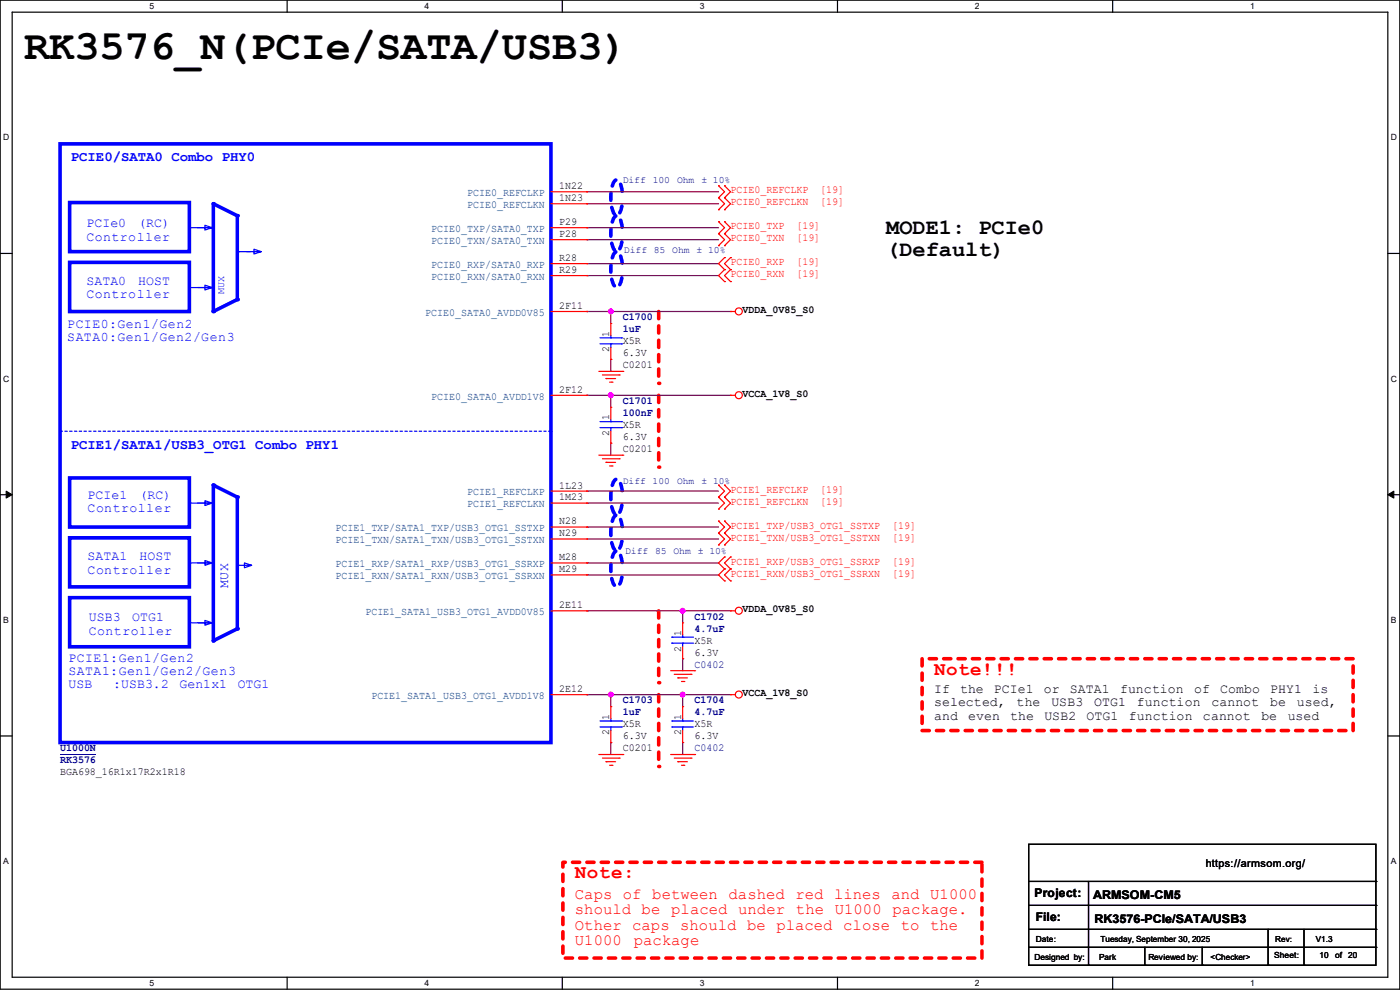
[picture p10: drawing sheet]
<svg xmlns="http://www.w3.org/2000/svg" width="297mm" height="210mm" viewBox="0 0 297 210" stroke-linecap="round" stroke-linejoin="round" font-family="sans-serif">
<path d="M0 0h297v209.8h-297zM2.6 2.6h291.8v204.7h-291.8z" fill="none" stroke="#000" stroke-width=".25"/>
<g fill="#fff">
<path d="M31.7 .3h1v2h-1z"/>
<path d="M31.7 207.6h1v1.9h-1z"/>
</g>
<path d="M60.9 0v2.6M60.9 207.3v2.5" fill="none" stroke="#000" stroke-width=".25"/>
<g fill="#fff">
<path d="M90.1 .3h1v2h-1z"/>
<path d="M90.1 207.6h1v1.9h-1z"/>
</g>
<path d="M119.3 0v2.6M119.3 207.3v2.5" fill="none" stroke="#000" stroke-width=".25"/>
<g fill="#fff">
<path d="M148.5 .3h.9v2h-.9z"/>
<path d="M148.5 207.6h.9v1.9h-.9z"/>
</g>
<path d="M177.7 0v2.6M177.7 207.3v2.5" fill="none" stroke="#000" stroke-width=".25"/>
<g fill="#fff">
<path d="M206.8 .3h1v2h-1z"/>
<path d="M206.8 207.6h1v1.9h-1z"/>
</g>
<path d="M236.1 0v2.6M236.1 207.3v2.5" fill="none" stroke="#000" stroke-width=".25"/>
<g fill="#fff">
<path d="M265.2 .3h1v2h-1z"/>
<path d="M265.2 207.6h1v1.9h-1z"/>
<path d="M.7 28.2h1.2v1.9h-1.2z"/>
<path d="M295.1 28.2h1.2v1.9h-1.2z"/>
<path d="M.7 79.3h1.2v2h-1.2z"/>
<path d="M295.1 79.3h1.2v2h-1.2z"/>
</g>
<path d="M0 53.8h2.6M294.4 53.8h2.6" fill="none" stroke="#000" stroke-width=".25"/>
<g fill="#fff">
<path d="M.7 130.5h1.2v2h-1.2z"/>
<path d="M295.1 130.5h1.1v2h-1.1z"/>
</g>
<path d="M0 104.9h2.6M294.4 104.9h2.6" fill="none" stroke="#000" stroke-width=".25"/>
<path d="M1.3 104.2l1.3 .7-1.3 .8zM294.4 104.9l1.3-.7v1.5z" fill="#000" stroke="#000" stroke-width=".21"/>
<g fill="#fff">
<path d="M.7 181.7h1.2v2h-1.2z"/>
<path d="M295.1 181.7h1.1v2h-1.1z"/>
</g>
<path d="M0 156.1h2.6M294.4 156.1h2.6" fill="none" stroke="#000" stroke-width=".25"/>
<path d="M139.7 66.1v15.2" fill="none" stroke="#f00" stroke-width=".76" stroke-dasharray="1.5 1.5"/>
<circle cx="139.7" cy="81.3" r=".38" fill="#f00" stroke-dasharray="1.5 1.5"/>
<path d="M139.7 83.9v15.2" fill="none" stroke="#f00" stroke-width=".76" stroke-dasharray="1.5 1.5"/>
<circle cx="139.7" cy="99.1" r=".38" fill="#f00" stroke-dasharray="1.5 1.5"/>
<path d="M139.7 129.6v15.2" fill="none" stroke="#f00" stroke-width=".76" stroke-dasharray="1.5 1.5"/>
<circle cx="139.7" cy="144.8" r=".38" fill="#f00" stroke-dasharray="1.5 1.5"/>
<path d="M139.7 147.4v15.2" fill="none" stroke="#f00" stroke-width=".76" stroke-dasharray="1.5 1.5"/>
<circle cx="139.7" cy="162.6" r=".38" fill="#f00" stroke-dasharray="1.5 1.5"/>
<path d="M195.6 139.7h91.5v15.3h-91.5zM119.4 182.9h88.9v20.3h-88.9z" fill="none" stroke="#f00" stroke-width=".76" stroke-dasharray="1.5 1.5"/>
<path d="M132 40.6l-.1-.7a2.1 2.1 0 0 0-1.1-1.8 1.6 1.6 0 0 0-.9 1.5 8.9 8.9 0 0 0 .4 5.7l.5 .4a1.53 1.53 0 0 0 1-1.3l.2-1.5M132 48.2l-.1-.7a2.1 2.1 0 0 0-1.1-1.7 1.6 1.6 0 0 0-.9 1.4 8.9 8.9 0 0 0 .4 5.8l.5 .3a1.53 1.53 0 0 0 1-1.3l.2-1.5M132 55.8l-.1-.7a2.1 2.1 0 0 0-1.1-1.7 1.6 1.6 0 0 0-.9 1.4 8.9 8.9 0 0 0 .4 5.8l.5 .4a1.53 1.53 0 0 0 1-1.4l.2-1.5M132 111.7l-.1-.7a2.1 2.1 0 0 0-1.1-1.7 1.6 1.6 0 0 0-.9 1.4 8.9 8.9 0 0 0 .4 5.8l.5 .3a1.53 1.53 0 0 0 1-1.3l.2-1.5M132 119.3l-.1-.7a2.1 2.1 0 0 0-1.1-1.7 1.6 1.6 0 0 0-.9 1.4 8.9 8.9 0 0 0 .4 5.8l.5 .4a1.53 1.53 0 0 0 1-1.4l.2-1.5M132 104.1l-.1-.7a2.1 2.1 0 0 0-1.1-1.8 1.6 1.6 0 0 0-.9 1.5 8.9 8.9 0 0 0 .4 5.7l.5 .4a1.53 1.53 0 0 0 1-1.3l.2-1.5" fill="none" stroke="#00f" stroke-width=".76" stroke-dasharray="1.5 1.5"/>
<g fill="none" stroke="#800040" stroke-width=".25">
<path d="M124.5 40.7h.1M124.5 43.2h.1M124.5 48.3h.1M124.5 50.8h.1M124.5 55.9h.1M124.5 58.5h.1M124.5 40.7h27.9M124.5 43.2h27.9M124.5 48.3h27.9M124.5 50.8h27.9M124.5 55.9h27.9M124.5 58.5h27.9"/>
<path d="M124.5 66.1h.1M124.5 66.1h30.5M129.6 66.1h.1M129.6 76.2h.1M129.6 66.1v2.5M129.6 76.2v2.6M124.5 83.9h.1M124.5 83.9h30.5M129.6 83.9h.1M129.6 94h.1M129.6 83.9v2.5M129.6 94v2.6"/>
<path d="M124.5 111.8h.1M124.5 114.3h.1M124.5 119.4h.1M124.5 104.2h.1M124.5 106.7h.1M124.5 111.8h27.9M124.5 114.3h27.9M124.5 119.4h27.9M124.5 104.2h27.9M124.5 106.7h27.9M124.5 122h.1M124.5 129.6h.1"/>
<path d="M124.5 122h27.9M124.5 129.6h30.5M144.8 129.6h.1M144.8 139.7h.1M144.8 129.6v2.5M144.8 139.7v2.6M124.5 147.4h.1M124.5 147.4h30.5M129.6 147.4h.1M129.6 157.5h.1M129.6 147.4v2.5M129.6 157.5v2.6"/>
<path d="M144.8 147.4h.1M144.8 157.5h.1M144.8 147.4v2.5M144.8 157.5v2.6"/>
</g>
<g fill="#f0f" stroke="#f0f" stroke-width=".25">
<circle cx="129.6" cy="147.3" r=".49"/>
<circle cx="129.6" cy="66.1" r=".49"/>
<circle cx="129.6" cy="83.8" r=".49"/>
<circle cx="144.8" cy="129.6" r=".49"/>
<circle cx="144.8" cy="147.3" r=".49"/>
</g>
<g fill="none" stroke="#f00" stroke-width=".25">
<path d="M152.4 39.4h.1M152.4 39.4l1.3 1.3-1.3 1.3M153.7 39.4h.1M153.7 39.4l1.3 1.3-1.3 1.3M152.4 42h.1M152.4 44.5h.1M152.4 49.6h.1M152.4 47h.1M152.4 52.1h.1M152.4 42l1.3 1.2-1.3 1.3M152.4 47l1.3 1.3-1.3 1.3M152.4 49.6l1.3 1.2-1.3 1.3"/>
<path d="M153.7 42h.1M153.7 44.5h.1M153.7 49.6h.1M153.7 47h.1M153.7 52.1h.1M153.7 54.7h.1M153.7 57.2h.1M153.7 59.7h.1M153.7 42l1.3 1.2-1.3 1.3M153.7 47l1.3 1.3-1.3 1.3M153.7 49.6l1.3 1.2-1.3 1.3M153.7 54.7l-1.3 1.2 1.3 1.3"/>
<path d="M153.7 57.2l-1.3 1.3 1.3 1.2M155 57.2h.1M155 54.7h.1M155 59.7h.1M155 54.7l-1.3 1.2 1.3 1.3M155 57.2l-1.3 1.3 1.3 1.2M127 78.8h5.1M127.8 79.5h3.6M131.4 79.5h.1M132.1 78.8h.1M155 66.1h.1M155 66.1h1"/>
<path d="M127 96.6h5.1M127.8 97.3h3.6M128.6 80.3h.1M128.6 98.1h.1M128.6 80.3h2M128.6 98.1h2M129.3 81.1h.5M129.3 98.8h.5M129.8 81.1h.1M129.8 98.8h.1M131.4 97.3h.1M132.1 96.6h.1"/>
<path d="M155 83.9h.1M155 83.9h1M152.4 110.5h.1M152.4 113.1h.1M152.4 115.6h.1M152.4 105.5h.1M152.4 102.9h.1M152.4 108h.1M152.4 110.5l1.3 1.3-1.3 1.3M152.4 113.1l1.3 1.2-1.3 1.3M152.4 102.9l1.3 1.3-1.3 1.3M152.4 105.5l1.3 1.2-1.3 1.3"/>
<path d="M153.7 110.5h.1M153.7 113.1h.1M153.7 118.2h.1M153.7 115.6h.1M153.7 105.5h.1M153.7 102.9h.1M153.7 108h.1M153.7 110.5l1.3 1.3-1.3 1.3M153.7 118.2l-1.3 1.2 1.3 1.3M153.7 113.1l1.3 1.2-1.3 1.3M153.7 102.9l1.3 1.3-1.3 1.3M153.7 105.5l1.3 1.2-1.3 1.3"/>
<path d="M155 118.2h.1M155 118.2l-1.3 1.2 1.3 1.3M144.8 132.1h.1M144.8 139.7h.1M144.8 132.1v2.6M144.8 137.2v2.5M153.7 120.7h.1M153.7 123.2h.1M153.7 120.7l-1.3 1.3 1.3 1.2M155 129.6h.1M155 120.7h.1M155 123.2h.1"/>
<path d="M155 129.6h1M155 120.7l-1.3 1.3 1.3 1.2M142.3 142.3h5.1M143 143h3.6M143.8 143.8h.1M143.8 143.8h2M144.6 144.6h.5M145.1 144.6h.1M146.6 143h.1M147.4 142.3h.1M155 147.4h.1M155 147.4h1"/>
<path d="M127 160.1h5.1M127.8 160.8h3.6M128.6 161.6h.1M128.6 161.6h2M129.3 162.3h.5M129.8 162.3h.1M131.4 160.8h.1M132.1 160.1h.1M142.3 160.1h5.1M143 160.8h3.6M143.8 161.6h.1M143.8 161.6h2"/>
<path d="M144.6 162.3h.5M145.1 162.3h.1M146.6 160.8h.1M147.4 160.1h.1"/>
<circle cx="156.7" cy="66.1" r=".74"/>
<circle cx="156.7" cy="83.8" r=".74"/>
<circle cx="156.7" cy="129.6" r=".74"/>
<circle cx="156.7" cy="147.3" r=".74"/>
</g>
<g fill="none" stroke="#000" stroke-width=".25">
<path d="M218.2 179.1h73.7v25.7h-73.7zM218.2 187h73.7M218.2 192.1h73.7M218.2 197.1h73.7M230.9 187v17.8M269 197.1v7.7M276.6 197.1v7.7M291.9 187h.1M291.9 192.1h.1M291.9 197.1h.1M218.2 201h73.7M230.9 204.8h.1"/>
<path d="M242.9 204.8h.1M242.9 201v3.8M255.1 204.8h.1M255.1 201v3.8M269 204.8h.1M276.6 204.8h.1M291.9 201h.1"/>
</g>
<path d="M142.5 136.4h.1M142.5 135.2h.1M142.5 136.4h4.6M142.5 135.2h4.6M144.8 135.2h.1M144.8 136.4h.1M144.8 134.7v.5M144.8 136.4v.8" fill="none" stroke="#00f" stroke-width=".25"/>
<path d="M12.7 30.5h104.2v127h-104.2zM14.8 43h25.4v10.4h-25.4zM14.8 55.7h25.4v10.4h-25.4zM45.3 43.2v22.9M14.8 114.1h25.4v10.4h-25.4zM14.8 101.4h25.4v10.4h-25.4zM14.8 126.8h25.4v10.4h-25.4z" fill="none" stroke="#00f" stroke-width=".76"/>
<path d="M12.7 91.5h104.2M116.9 91.5h.1" fill="none" stroke="#00f" stroke-width=".25" stroke-dasharray=".5 .5"/>
<circle cx="45.3" cy="66.1" r=".38" fill="#00f"/>
<path d="M45.3 43.2l5 2.6" fill="none" stroke="#00f" stroke-width=".76"/>
<circle cx="45.3" cy="43.2" r=".38" fill="#00f"/>
<path d="M50.3 63.5l-5 2.6" fill="none" stroke="#00f" stroke-width=".76"/>
<circle cx="50.3" cy="63.5" r=".38" fill="#00f"/>
<path d="M40.2 61h5.1M45.3 61h.1" fill="none" stroke="#00f" stroke-width=".25"/>
<path d="M50.3 45.8v17.7" fill="none" stroke="#00f" stroke-width=".76"/>
<circle cx="50.3" cy="45.8" r=".38" fill="#00f"/>
<path d="M40.2 48.3h5.1M45.3 48.3h.1M50.6 53.4h.1M50.6 53.4h2.5M40.2 106.7h5.1M45.3 106.7h.1" fill="none" stroke="#00f" stroke-width=".25"/>
<path d="M45.3 102.9v33" fill="none" stroke="#00f" stroke-width=".76"/>
<circle cx="45.3" cy="135.9" r=".38" fill="#00f"/>
<path d="M50.3 133.4l-5 2.5" fill="none" stroke="#00f" stroke-width=".76"/>
<circle cx="50.3" cy="133.4" r=".38" fill="#00f"/>
<path d="M50.3 105.5v27.9" fill="none" stroke="#00f" stroke-width=".76"/>
<circle cx="50.3" cy="105.5" r=".38" fill="#00f"/>
<path d="M45.3 102.9l5 2.6" fill="none" stroke="#00f" stroke-width=".76"/>
<circle cx="45.3" cy="102.9" r=".38" fill="#00f"/>
<g fill="none" stroke="#00f" stroke-width=".25">
<path d="M42 48.3h3l-1.5 .5v-1l1.5 .5M52.4 53.4h3l-1.5 .5v-1l1.5 .5M42 61h3l-1.5 .5v-1l1.5 .5M127.3 72.9h4.6M127.3 71.7h4.6M129.6 71.7h.1M129.6 72.9h.1M129.6 71.2v.5M129.6 72.9v.8M131.9 72.9h.1M131.9 71.7h.1M127.3 90.7h4.6"/>
<path d="M127.3 89.5h4.6M129.6 89.5h.1M129.6 90.7h.1M129.6 88.9v.6M129.6 90.7v.8M131.9 90.7h.1M131.9 89.5h.1M40.2 119.4h5.1M42 119.4h3l-1.5 .5v-1l1.5 .5M42 106.7h3l-1.5 .5v-1l1.5 .5M45.3 119.4h.1M50.3 119.9h3.1l-1.5 .5v-1l1.5 .5"/>
<path d="M40.2 132.1h5.1M42 132.1h3l-1.5 .5v-1l1.5 .5M45.3 132.1h.1M127.3 154.2h4.6M127.3 153h4.6M129.6 153h.1M129.6 154.2h.1M129.6 152.4v.6M129.6 154.2v.8M131.9 154.2h.1M131.9 153h.1M142.5 154.2h.1"/>
<path d="M142.5 153h.1M142.5 154.2h4.6M142.5 153h4.6M144.8 153h.1M144.8 154.2h.1M144.8 152.4v.6M144.8 154.2v.8"/>
</g>
<path d="M12.7 160h7.7" fill="none" stroke="#000080" stroke-width=".21"/>
<g fill="none" stroke="#f00" stroke-width=".25">
<path d="M116.9 40.7h7.6M116.9 43.2h7.6M116.9 48.3h7.6M116.9 50.8h7.6M116.9 55.9h7.6M116.9 58.5h7.6M124.5 40.7h.1M124.5 43.2h.1M124.5 48.3h.1M124.5 50.8h.1M124.5 55.9h.1M124.5 58.5h.1"/>
<path d="M116.9 66.1h7.6M124.5 66.1h.1M129.6 68.6h.1M129.6 76.2h.1M129.6 68.6v2.6M129.6 73.7v2.5M116.9 83.9h7.6M124.5 83.9h.1M129.6 86.4h.1M129.6 94h.1M129.6 86.4v2.5M129.6 91.5v2.5"/>
<path d="M116.9 104.2h7.6M116.9 106.7h7.6M116.9 111.8h7.6M116.9 114.3h7.6M116.9 119.4h7.6M124.5 104.2h.1M124.5 106.7h.1M124.5 111.8h.1M124.5 114.3h.1M124.5 119.4h.1M116.9 122h7.6M116.9 129.6h7.6"/>
<path d="M124.5 122h.1M124.5 129.6h.1M116.9 147.4h7.6M124.5 147.4h.1M129.6 149.9h.1M129.6 157.5h.1M129.6 149.9v2.5M129.6 155v2.5M144.8 149.9h.1M144.8 157.5h.1M144.8 149.9v2.5M144.8 155v2.5"/>
</g>
<g fill="#f0f" stroke="#f0f" stroke-width=".25">
<circle cx="129.6" cy="147.3" r=".49"/>
<circle cx="129.6" cy="66.1" r=".49"/>
<circle cx="129.6" cy="83.8" r=".49"/>
<circle cx="144.8" cy="129.6" r=".49"/>
<circle cx="144.8" cy="147.3" r=".49"/>
</g>
<text font-size="8.9" x="5.1" y="12.5">RK3576_N(PCIe/SATA/USB3)</text>
<g font-size="4.7">
<text x="188" y="49.6">MODE1: PCIe0</text>
<text x="188" y="54.3">(Default)</text>
</g>
<g font-size="4.1" fill="#f00">
<text x="198.2" y="143.2">Note!!!</text>
<text x="122" y="186.4">Note:</text>
</g>
<g font-size="3.3" fill="#f00">
<text x="122" y="190.6">Caps of between dashed red lines and U1000</text>
<text x="122" y="193.9">should be placed under the U1000</text>
<text x="122" y="197.2">Other caps should be placed close to the</text>
<text x="189.4" y="193.9">package.</text>
<text x="122" y="200.5">U1000</text>
<text x="134.4" y="200.5">package</text>
</g>
<g font-size="3" fill="#00f">
<text x="15" y="34.2">PCIE0/SATA0 Combo PHY0</text>
<text x="15" y="95.2">PCIE1/SATA1/USB3_OTG1 Combo PHY1</text>
</g>
<g font-size="2.8" fill="#00f">
<text x="18.3" y="48.3">PCIe0</text>
<text x="18.3" y="51.1">Controller</text>
<text x="29.3" y="48.3">(RC)</text>
<text x="18.3" y="60.5">SATA0</text>
<text x="18.3" y="63.2">Controller</text>
<text x="29.3" y="60.5">HOST</text>
<text x="14.3" y="69.6">PCIE0:Gen1/Gen2</text>
<text x="14.3" y="72.4">SATA0:Gen1/Gen2/Gen3</text>
<text x="18.6" y="105.9">PCIe1</text>
<text x="29.6" y="105.9">(RC)</text>
<text x="18.6" y="108.7">Controller</text>
<text x="18.6" y="118.9">SATA1</text>
<text x="29.6" y="118.9">HOST</text>
<text x="18.6" y="121.7">Controller</text>
<text x="48.4" y="124.8" transform="rotate(-90 48.4 124.8)">MUX</text>
<text x="18.8" y="131.8">USB3</text>
<text x="28.1" y="131.8">OTG1</text>
<text x="18.8" y="134.6">Controller</text>
<text x="14.5" y="140.5">PCIE1:Gen1/Gen2</text>
<text x="14.5" y="143.3">SATA1:Gen1/Gen2/Gen3</text>
<text x="14.5" y="146">USB</text>
<text x="24" y="146">:USB3.2</text>
<text x="38" y="146">Gen1x1</text>
<text x="50.4" y="146">OTG1</text>
</g>
<g font-size="2.8">
<text x="198.2" y="147.1">If</text>
<text x="198.2" y="149.9">selected,</text>
<text x="203.7" y="147.1">the</text>
<text x="210.9" y="147.1">PCIe1</text>
<text x="215.7" y="149.9">the</text>
<text x="221.4" y="147.1">or</text>
<text x="223.1" y="149.9">USB3</text>
<text x="227" y="147.1">SATA1</text>
<text x="232.1" y="149.9">OTG1</text>
<text x="237.6" y="147.1">function</text>
<text x="241.2" y="149.9">function</text>
<text x="253.3" y="147.1">of</text>
<text x="257" y="149.9">cannot</text>
<text x="258.9" y="147.1">Combo</text>
<text x="269.4" y="149.9">be</text>
<text x="269.5" y="147.1">PHY1</text>
<text x="275.1" y="149.9">used,</text>
<text x="278.4" y="147.1">is</text>
<text x="198.2" y="152.7">and</text>
<text x="205.4" y="152.7">even</text>
<text x="214.3" y="152.7">the</text>
<text x="221.6" y="152.7">USB2</text>
<text x="230.5" y="152.7">OTG1</text>
<text x="239.5" y="152.7">function</text>
<text x="255.2" y="152.7">cannot</text>
<text x="267.6" y="152.7">be</text>
<text x="273.2" y="152.7">used</text>
</g>
<g font-size="2.5">
<text x="219.5" y="190.4">Project:</text>
<text x="231.9" y="190.6">ARMSOM-CM5</text>
<text x="219.8" y="195.5">File:</text>
<text x="232.2" y="195.7">RK3576-PCIe/SATA/USB3</text>
</g>
<g font-size="2.3" fill="#004080">
<text x="99.1" y="41.6">PCIE0_REFCLKP</text>
<text x="99.1" y="44.2">PCIE0_REFCLKN</text>
<text x="91.5" y="49.2">PCIE0_TXP/SATA0_TXP</text>
<text x="91.5" y="51.8">PCIE0_TXN/SATA0_TXN</text>
<text x="91.5" y="56.9">PCIE0_RXP/SATA0_RXP</text>
<text x="91.5" y="59.4">PCIE0_RXN/SATA0_RXN</text>
<text x="90.2" y="67">PCIE0_SATA0_AVDD0V85</text>
<text x="91.5" y="84.8">PCIE0_SATA0_AVDD1V8</text>
<text x="99.1" y="105.1">PCIE1_REFCLKP</text>
<text x="99.1" y="107.7">PCIE1_REFCLKN</text>
<text x="71.2" y="112.7">PCIE1_TXP/SATA1_TXP/USB3_OTG1_SSTXP</text>
<text x="71.2" y="115.3">PCIE1_TXN/SATA1_TXN/USB3_OTG1_SSTXN</text>
<text x="71.2" y="120.4">PCIE1_RXP/SATA1_RXP/USB3_OTG1_SSRXP</text>
<text x="71.2" y="122.9">PCIE1_RXN/SATA1_RXN/USB3_OTG1_SSRXN</text>
<text x="77.5" y="130.5">PCIE1_SATA1_USB3_OTG1_AVDD0V85</text>
<text x="78.8" y="148.3">PCIE1_SATA1_USB3_OTG1_AVDD1V8</text>
</g>
<g font-size="2.3">
<text x="118.7" y="40.1">1N22</text>
<text x="118.7" y="42.7">1N23</text>
<text x="118.7" y="47.8">P29</text>
<text x="118.7" y="50.3">P28</text>
<text x="118.7" y="55.4">R28</text>
<text x="118.7" y="57.9">R29</text>
<text x="118.7" y="65.5">2F11</text>
<text x="129.2" y="71.4" transform="rotate(-90 129.2 71.4)">1</text>
<text x="157.5" y="66.4">VDDA_0V85_S0</text>
<text x="129.2" y="74.7" transform="rotate(-90 129.2 74.7)">2</text>
<text x="132.1" y="73">X5R</text>
<text x="132.1" y="75.6">6.3V</text>
<text x="118.7" y="83.3">2F12</text>
<text x="132.1" y="78.1">C0201</text>
<text x="129.2" y="89.2" transform="rotate(-90 129.2 89.2)">1</text>
<text x="157.5" y="84.2">VCCA_1V8_S0</text>
<text x="129.2" y="92.5" transform="rotate(-90 129.2 92.5)">2</text>
<text x="132.1" y="95.9">C0201</text>
<text x="132.1" y="90.8">X5R</text>
<text x="132.1" y="93.3">6.3V</text>
<text x="118.7" y="103.6">1L23</text>
<text x="118.7" y="106.2">1M23</text>
<text x="118.7" y="111.3">N28</text>
<text x="118.7" y="113.8">N29</text>
<text x="118.7" y="118.9">M28</text>
<text x="118.7" y="121.4">M29</text>
<text x="118.7" y="129">2E11</text>
<text x="157.5" y="129.9">VDDA_0V85_S0</text>
<text x="144.5" y="134.9" transform="rotate(-90 144.5 134.9)">1</text>
<text x="147.4" y="136.5">X5R</text>
<text x="144.5" y="138.2" transform="rotate(-90 144.5 138.2)">2</text>
<text x="147.4" y="139.1">6.3V</text>
<text x="118.7" y="146.8">2E12</text>
<text x="157.5" y="147.7">VCCA_1V8_S0</text>
<text x="129.2" y="156" transform="rotate(-90 129.2 156)">2</text>
<text x="129.2" y="152.7" transform="rotate(-90 129.2 152.7)">1</text>
<text x="132.1" y="154.3">X5R</text>
<text x="144.5" y="156" transform="rotate(-90 144.5 156)">2</text>
<text x="144.5" y="152.7" transform="rotate(-90 144.5 152.7)">1</text>
<text x="147.4" y="154.3">X5R</text>
<text x="132.1" y="159.4">C0201</text>
<text x="132.1" y="156.8">6.3V</text>
<text x="147.4" y="156.8">6.3V</text>
<text x="12.7" y="164.5">BGA698_16R1x17R2x1R18</text>
<text x="255.8" y="184">https://armsom.org/</text>
</g>
<g font-size="2.3" fill="#f00">
<text x="155" y="41">PCIE0_REFCLKP</text>
<text x="174" y="41">[19]</text>
<text x="155" y="43.6">PCIE0_REFCLKN</text>
<text x="174" y="43.6">[19]</text>
<text x="155" y="48.6">PCIE0_TXP</text>
<text x="155" y="51.2">PCIE0_TXN</text>
<text x="168.9" y="48.6">[19]</text>
<text x="168.9" y="51.2">[19]</text>
<text x="155" y="56.3">PCIE0_RXP</text>
<text x="155" y="58.8">PCIE0_RXN</text>
<text x="168.9" y="56.3">[19]</text>
<text x="168.9" y="58.8">[19]</text>
<text x="155" y="104.5">PCIE1_REFCLKP</text>
<text x="155" y="107.1">PCIE1_REFCLKN</text>
<text x="174" y="104.5">[19]</text>
<text x="174" y="107.1">[19]</text>
<text x="155" y="112.1">PCIE1_TXP/USB3_OTG1_SSTXP</text>
<text x="189.3" y="112.1">[19]</text>
<text x="155" y="119.8">PCIE1_RXP/USB3_OTG1_SSRXP</text>
<text x="155" y="114.7">PCIE1_TXN/USB3_OTG1_SSTXN</text>
<text x="189.3" y="119.8">[19]</text>
<text x="189.3" y="114.7">[19]</text>
<text x="155" y="122.3">PCIE1_RXN/USB3_OTG1_SSRXN</text>
<text x="189.3" y="122.3">[19]</text>
</g>
<g font-size="2.3" fill="#000080">
<text x="132.1" y="67.9">C1700</text>
<text x="132.1" y="70.5">1uF</text>
<text x="132.1" y="85.7">C1701</text>
<text x="132.1" y="88.3">100nF</text>
<text x="147.4" y="131.4">C1702</text>
<text x="147.4" y="134">4.7uF</text>
<text x="147.4" y="141.6">C0402</text>
<text x="132.1" y="149.2">C1703</text>
<text x="147.4" y="149.2">C1704</text>
<text x="132.1" y="151.8">1uF</text>
<text x="147.4" y="151.8">4.7uF</text>
<text x="12.7" y="161.9">RK3576</text>
<text x="12.7" y="159.4">U1000N</text>
<text x="147.4" y="159.4">C0402</text>
</g>
<g font-size="2.1" fill="#000080">
<text x="132.1" y="38.7">Diff 100</text>
<text x="143.6" y="38.7">Ohm</text>
<text x="148.8" y="38.7">± 10%</text>
<text x="132.4" y="53.7">Diff 85 Ohm</text>
<text x="147.8" y="53.7">± 10%</text>
<text x="132.6" y="117.5">Diff 85 Ohm</text>
<text x="148" y="117.5">± 10%</text>
</g>
<text font-size="2.1" fill="#00f" x="47.6" y="62.3" transform="rotate(-90 47.6 62.3)">MUX</text>
<g font-size="2" fill="#000080">
<text x="132.1" y="102.7">Diff</text>
<text x="138.5" y="102.7">100</text>
<text x="143.6" y="102.7">Ohm</text>
<text x="148.8" y="102.7">± 10%</text>
</g>
<g font-size="1.8">
<text x="31.7" y="1.9">5</text>
<text x="90.1" y="1.9">4</text>
<text x="148.5" y="1.9">3</text>
<text x="206.8" y="1.9">2</text>
<text x="265.2" y="1.9">1</text>
<text x=".7" y="29.8">D</text>
<text x="295.1" y="29.8">D</text>
<text x=".7" y="80.9">C</text>
<text x="295.1" y="80.9">C</text>
<text x=".7" y="132.1">B</text>
<text x="295.1" y="132.1">B</text>
<text x=".7" y="183.3">A</text>
<text x="295.1" y="183.3">A</text>
<text x="219.5" y="203.6">Designed by:</text>
<text x="219.8" y="199.8">Date:</text>
<text x="233.2" y="203.6">Park</text>
<text x="233.5" y="199.8">Tuesday, September 30, 2025</text>
<text x="243.6" y="203.6">Reviewed by:</text>
<text x="256.8" y="203.6">&lt;Checker&gt;</text>
<text x="270.3" y="203.3">Sheet:</text>
<text x="279.2" y="199.8">V1.3</text>
<text x="279.9" y="203.3">10</text>
<text x="283.3" y="203.3">of</text>
<text x="286" y="203.3">20</text>
<text x="31.7" y="209.2">5</text>
<text x="90.1" y="209.2">4</text>
<text x="148.5" y="209.2">3</text>
<text x="206.8" y="209.2">2</text>
<text x="265.2" y="209.2">1</text>
</g>
<text font-size="1.7" x="270.6" y="199.8">Rev:</text>
</svg>
